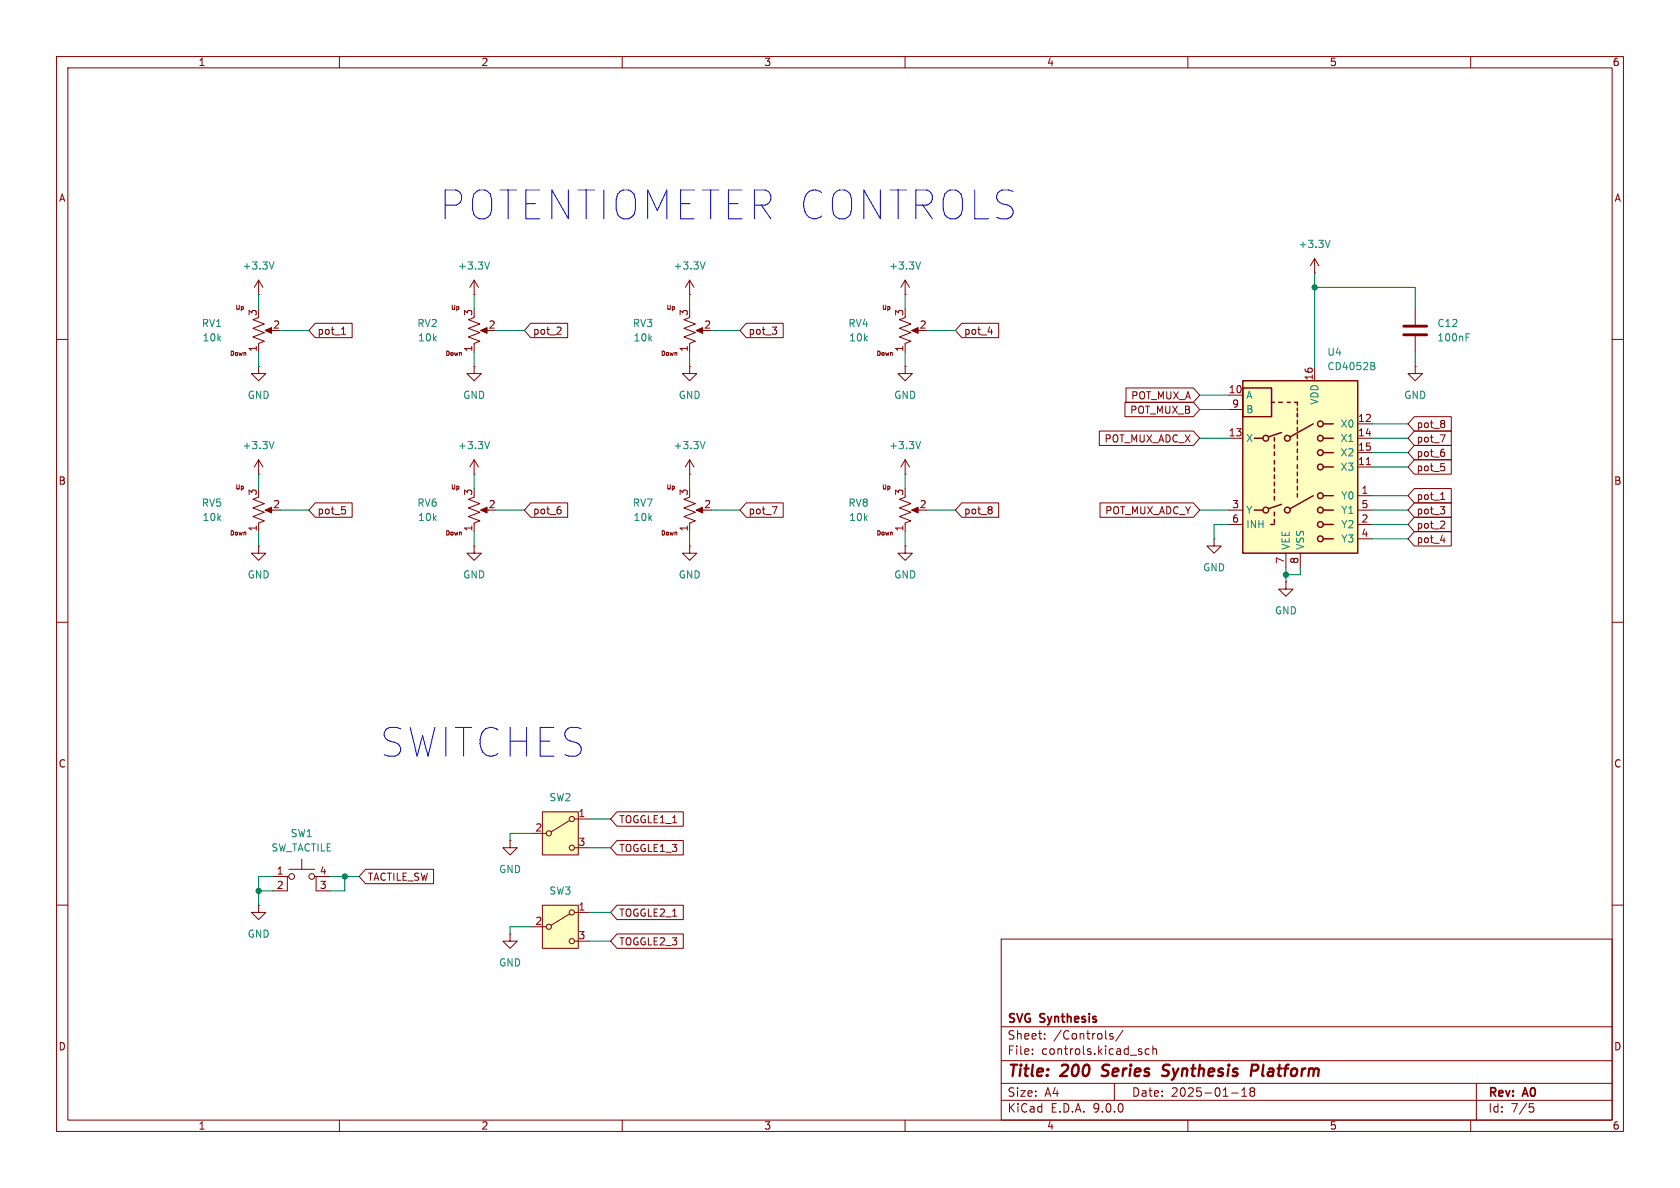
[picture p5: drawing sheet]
<svg xmlns="http://www.w3.org/2000/svg" width="297mm" height="210mm" viewBox="0 0 297 210" stroke-linecap="round" stroke-linejoin="round" font-family="sans-serif">
<path d="M0 0h297v210h-297z" fill="#fff" stroke="#fff" stroke-width=".18"/>
<g fill="none" stroke="#840000" stroke-width=".18">
<path d="M10 10h277v190h-277zM12 12h273v186h-273zM60 10v2M110 10v2M160 10v2M210 10v2M260 10v2M45.7 52.1h.1M45.7 49.5l-.7 1.3M45.7 49.5l.8 1.3M45.7 49.5v2.6M121.9 52.1h.1"/>
<path d="M121.9 56.1l-1 .4 2 .8-2 .7 2 .8-2 .8 2 .7-1 .4v1.5M121.9 49.5l-.7 1.3M121.9 49.5l.8 1.3M121.9 49.5v2.6M123.4 58.4h1.1M160 52.1h.1M160 56.1l-1 .4 2 .8-2 .7 2 .8-2 .8 2 .7-1 .4v1.5M160 49.5v2.6M160 49.5l-.7 1.3M160 49.5l.8 1.3M161.5 58.4h1.1M232.4 48.3h.1"/>
<path d="M232.4 45.7l-.8 1.3M232.4 45.7l.8 1.3M232.4 45.7v2.6M250.2 54.6v2.8M250.2 59.4v2.8M10 60h2M121.9 64.8v1.2h1.3l-1.3 1.3-1.3-1.3h1.3M121.9 64.8h.1M160 64.8v1.2h1.3l-1.3 1.3-1.3-1.3h1.3M160 64.8h.1M250.2 64.8v1.2h1.3l-1.3 1.3-1.3-1.3h1.3M250.2 64.8h.1"/>
<path d="M285 60h2M121.9 96.5v1.3h1.3l-1.3 1.3-1.3-1.3h1.3M121.9 96.5h.1M121.9 83.8h.1M121.9 87.9l-1 .4 2 .7-2 .8 2 .8-2 .7 2 .8-1 .4v1.5M121.9 81.3v2.5M121.9 81.3l-.7 1.3M121.9 81.3l.8 1.3M123.4 90.2h1.1M160 83.8h.1M160 96.5v1.3h1.3l-1.3 1.3-1.3-1.3h1.3M160 96.5h.1"/>
<path d="M160 87.9l-1 .4 2 .7-2 .8 2 .8-2 .7 2 .8-1 .4v1.5M160 81.3l-.7 1.3M160 81.3l.8 1.3M160 81.3v2.5M161.5 90.2h1.1M214.6 95.3v1.2h1.3l-1.3 1.3-1.2-1.3h1.2M214.6 95.3h.1M10 110h2M227.3 102.9v1.2h1.3l-1.3 1.3-1.2-1.3h1.2M227.3 102.9h.1M285 110h2M48.3 154.9h2.5"/>
<path d="M51.1 154.9h-.3v2.6h-2.5M51.1 153.7h4.5M53.3 151.9v1.8M55.6 154.9h.3v2.6h2.5M55.9 154.9h2.5M10 160h2M177 166h108v32h-108zM285 160h2M60 198v2M110 198v2M160 198v2M177 194.5h108"/>
<path d="M177 191.5h108M177 187.5h108M177 181.5h108M182.5 186.3v.1M182.5 185.5v.1M184.7 183.6v.1M184.7 182.8v.1M196.7 182.8l-.3-.1-.2 .2v.2l.5 .2v.3h-.5M197 191.5v3M198.5 182.1l-1.3 2M201.8 186v.3M203.2 185.5l-.5-.1-.2 .3v.4l.1 .2h.6"/>
<path d="M203.8 185.5l.2-.1 .4 .1 .1 .9M203.8 184.9v1.5M210 198v2M217.7 193.2h1.2M219.5 193.8h.9M219.5 192.7l.5-.4v1.5M221 192.4v.3l.2 .2M221.2 192.9l-.2 .3v.5l.2 .1 .5-.1 .1-.2-.1-.4-.2-.2M221.2 192.3l.5 .1 .1 .2-.3 .3M221.2 192.9h.3M260 198v2M261 191.5v6.5"/>
<path d="M270.4 195.1h.7M270.5 195.7h.4l.3 .3-.2 .5-.5 .1"/>
<circle cx="51.6" cy="154.9" r=".51"/>
<circle cx="55.1" cy="154.9" r=".51"/>
</g>
<path d="M194.7 190.1l.3 .1M195.1 188.4l-.2 .2 .1 .4M206.5 190a.85 .85 0 0 1-1.1 .1M206.5 188.2l-.7 .1a.46 .46 0 0 0-.2 .5 .46 .46 0 0 0 .3 .4l.6 .2M221.4 188.2l.9 .1a.58 .58 0 0 1-.3 1h-.8" fill="none" stroke="#840000" stroke-width=".4"/>
<path d="M48.4 46.3l-.4 1.3M124.6 46.3l-.4 1.3M162.7 46.3l-.4 1.3M235.1 42.5l-.4 1.3M259.2 59.6h.4M259.2 59h.6M124.6 78l-.4 1.3M162.7 78l-.4 1.3" fill="none" stroke="#008484" stroke-width=".18"/>
<g fill="#840000" stroke="#840000" stroke-width=".18">
<path d="M123.1 90.2l1.1-.5v1z"/>
<path d="M123.1 58.4l1.1-.5v1z"/>
<path d="M161.2 58.4l1.1-.5v1z"/>
<path d="M161.2 90.2l1.1-.5v1z"/>
</g>
<path d="M248.2 57.7h4M248.2 59.2h4" fill="none" stroke="#840000" stroke-width=".51"/>
<path d="M219.7 67.3h20.3v30.5h-20.3z" fill="#ffffc2"/>
<g fill="none" stroke="#840000" stroke-width=".25">
<path d="M219.7 67.3h20.3v30.5h-20.3zM219.7 68.6h5.1v5.1h-5.1zM221.7 77.5h1.6M224.8 71.1h.5M225.3 77.3v.7M225.3 78.6v.6M225.3 79.9v.6M226.1 71.1h.6M226.6 76.5l-2.3 .7M227.6 71.1h.5M228.9 71.1h.5v.5M229.4 72.1v.5"/>
<path d="M229.4 73v.7M229.4 74.3v.6M229.4 75.6v.6M229.4 76.8v.7M229.4 78.1v.6M229.4 79.4v.6M232.2 74.9l-4.1 2.3M233.9 77.5h1.8M233.9 74.9h1.8M221.7 90.2h1.6M224.7 92.7h.6M225.3 81.4v.6"/>
<path d="M225.3 82.7v.6M225.3 83.9v.7M225.3 85.2v.7M225.3 86.5v.6M225.3 87.8v.6M225.3 90.6v.6M225.3 91.8v.7M226.6 89.2l-2.3 .7M229.4 80.6v.7M229.4 82.2v.6M229.4 83.4v.7M229.4 84.7v.6"/>
<path d="M229.4 86v.6M229.4 87.2v.7M232.2 87.6l-4.1 2.3M233.9 90.2h1.8M233.9 92.7h1.8M233.9 80h1.8M233.9 82.6h1.8M233.9 87.6h1.8M233.9 95.3h1.8"/>
<circle cx="223.8" cy="77.5" r=".51"/>
<circle cx="227.6" cy="77.5" r=".51"/>
<circle cx="233.4" cy="74.9" r=".51"/>
<circle cx="233.4" cy="77.5" r=".51"/>
<circle cx="223.8" cy="90.2" r=".51"/>
<circle cx="227.6" cy="90.2" r=".51"/>
<circle cx="233.4" cy="90.2" r=".51"/>
<circle cx="233.4" cy="80" r=".51"/>
<circle cx="233.4" cy="82.6" r=".51"/>
<circle cx="233.4" cy="92.7" r=".51"/>
<circle cx="233.4" cy="95.3" r=".51"/>
<circle cx="233.4" cy="87.6" r=".51"/>
</g>
<g fill="none" stroke="#840000" stroke-width=".18">
<path d="M217.2 69.9h2.5M217.2 72.4h2.5M217.2 77.5h2.5M232.4 64.8v2.5M240 77.5h2.6M240 74.9h2.6M217.2 90.2h2.5M217.2 92.7h2.5M227.3 97.8v2.5M229.9 97.8v2.5M240 90.2h2.6M240 92.7h2.6"/>
<path d="M240 80h2.6M240 82.6h2.6M240 87.6h2.6M240 95.3h2.6M241.5 82.1h.8M45.7 160v1.3h1.3l-1.3 1.3-1.3-1.3h1.3M45.7 160h.1"/>
</g>
<path d="M242.8 64.1l.2 .2-.2 .4 .2 .1 .1 .3-.3 .2h-.5" fill="none" stroke="#008484" stroke-width=".18"/>
<path d="M95.9 143.5h6.3v7.6h-6.3z" fill="#ffffc2"/>
<g fill="none" stroke="#840000" stroke-width=".18">
<path d="M94 147.3h2.5M95.9 143.5h6.3v7.6h-6.3zM100.7 145l-3.3 2.1M101.6 144.8h2.5M101.6 149.9h2.5"/>
<circle cx="97" cy="147.3" r=".46"/>
<circle cx="101.1" cy="149.9" r=".46"/>
<circle cx="101.1" cy="144.8" r=".46"/>
</g>
<path d="M95.9 160h6.3v7.6h-6.3z" fill="#ffffc2"/>
<g fill="none" stroke="#840000" stroke-width=".18">
<path d="M45.7 56.1l-1 .4 2 .8-2 .7 2 .8-2 .8 2 .7-1 .4v1.5M47.2 58.4h1.1M55.7 57.1h6.6v2.6h-6.6l-1.1-1.3zM60.4 59.1h.7M60.6 58l.1-.2v1.3M83.8 56.1l-1 .4 2 .8-2 .7 2 .8-2 .8 2 .7-1 .4v1.5M83.8 52.1h.1M83.8 49.5v2.6M83.8 49.5l-.7 1.3M83.8 49.5l.8 1.3M85.3 58.4h1.1M93.8 57.1h6.6v2.6h-6.6l-1.1-1.3z"/>
<path d="M99.1 57.9l.1 .2-.1 .3-.7 .7h.8M131.9 57.1h6.6v2.6h-6.6l-1.1-1.3zM136.5 57.8h.8l-.4 .5M137.2 58.4l.1 .1-.1 .5M170 57.1h6.6v2.6h-6.6l-1.1-1.3zM174.7 58.7h.8M45.7 64.8v1.2h1.3l-1.3 1.3-1.3-1.3h1.3M45.7 64.8h.1M83.8 64.8v1.2h1.3l-1.3 1.3-1.3-1.3h1.3M83.8 64.8h.1M194.3 76.2h16.7l1.1 1.3-1.1 1.2h-16.7zM198.9 71.1h12.1l1.1 1.3-1.1 1.3h-12.1z"/>
<path d="M199.1 68.6h11.9l1.1 1.3-1.1 1.2h-11.9zM250 73.7h6.6v2.5h-6.6l-1.1-1.3zM250 76.2h6.6v2.5h-6.6l-1.1-1.2zM250 78.7h6.6v2.6h-6.6l-1.1-1.3zM254.6 76.9h.9l-.6 1.2M255.3 74.4l.1 .2-.1 .2M255.3 74.9l.1 .2-.1 .4M255.3 80l.1 .1-.1 .5M45.7 83.8h.1M45.7 96.5v1.3h1.3l-1.3 1.3-1.3-1.3h1.3M45.7 96.5h.1M45.7 87.9l-1 .4 2 .7-2 .8 2 .8-2 .7 2 .8-1 .4v1.5"/>
<path d="M45.7 81.3l-.7 1.3M45.7 81.3l.8 1.3M45.7 81.3v2.5M47.2 90.2h1.1M55.7 88.9h6.6v2.5h-6.6l-1.1-1.2zM60.4 89.6h.6M61 90.1l.1 .2-.1 .5M83.8 87.9l-1 .4 2 .7-2 .8 2 .8-2 .7 2 .8-1 .4v1.5M83.8 83.8h.1M83.8 96.5v1.3h1.3l-1.3 1.3-1.3-1.3h1.3M83.8 96.5h.1M83.8 81.3v2.5"/>
<path d="M83.8 81.3l-.7 1.3M83.8 81.3l.8 1.3M85.3 90.2h1.1M93.8 88.9h6.6v2.5h-6.6l-1.1-1.2zM99.1 90.1l.1 .2-.1 .5M131.9 88.9h6.6v2.5h-6.6l-1.1-1.2zM136.5 89.6h.9l-.6 1.2M170 88.9h6.6v2.5h-6.6l-1.1-1.2zM175.3 89.6l.1 .2-.1 .3M175.3 90.2l.1 .2-.1 .4M194.5 88.9h16.5l1.1 1.3-1.1 1.2h-16.5zM250 88.9h6.6v2.5h-6.6l-1.1-1.2z"/>
<path d="M250 91.4h6.6v2.6h-6.6l-1.1-1.3zM250 86.4h6.6v2.5h-6.6l-1.1-1.3zM250 94h6.6v2.5h-6.6l-1.1-1.2zM250 81.3h6.6v2.5h-6.6l-1.1-1.2zM254.6 89.6h.8l-.4 .5M254.7 88.3h.7M254.7 95.5h.8M254.7 82h.6M254.9 87.2l.1-.2v1.3M255.3 90.1l.1 .2-.1 .5M255.3 82.5l.1 .2-.1 .5M255.3 92.2l.1 .2-.1 .3-.7 .7h.8"/>
<path d="M64.6 153.7h12v2.5h-12l-1.1-1.3zM90.2 148.6v1.3h1.2l-1.2 1.2-1.3-1.2h1.3M90.2 148.6h.1M109.1 148.6h11.7v2.5h-11.7l-1.2-1.2zM109.1 143.5h11.7v2.6h-11.7l-1.2-1.3zM90.2 165.1v1.3h1.2l-1.2 1.2-1.3-1.2h1.3M90.2 165.1h.1M94 163.8h2.5M95.9 160h6.3v7.6h-6.3zM100.7 161.5l-3.3 2.1M101.6 161.3h2.5M101.6 166.4h2.5"/>
<path d="M109.1 165.1h11.7v2.5h-11.7l-1.2-1.2zM109.1 160h11.7v2.6h-11.7l-1.2-1.3z"/>
<circle cx="97" cy="163.8" r=".46"/>
<circle cx="101.1" cy="161.3" r=".46"/>
<circle cx="101.1" cy="166.4" r=".46"/>
</g>
<path d="M86.5 46.3l-.4 1.3M48.4 78l-.4 1.3M86.5 78l-.4 1.3" fill="none" stroke="#008484" stroke-width=".18"/>
<g fill="#840000" stroke="#840000" stroke-width=".18">
<path d="M85 90.2l1.1-.5v1z"/>
<path d="M46.9 90.2l1.1-.5v1z"/>
<path d="M85 58.4l1.1-.5v1z"/>
<path d="M46.9 58.4l1.1-.5v1z"/>
</g>
<g fill="none" stroke="#008400" stroke-width=".18">
<path d="M45.7 52.1v2.5M49.5 58.4h5.1M83.8 52.1v2.5M87.6 58.4h5.1M121.9 52.1v2.5M125.7 58.4h5.1M160 52.1v2.5M163.8 58.4h5.1M232.4 48.3v16.5M232.4 50.8h17.8v3.8M45.7 62.2v2.6M83.8 62.2v2.6"/>
<path d="M121.9 62.2v2.6M160 62.2v2.6M212.1 72.4h5.1M212.1 69.9h5.1M212.1 77.5h5.1M242.6 77.5h6.3M242.6 74.9h6.3M250.2 62.2v2.6M45.7 83.8v2.6M45.7 94v2.5M49.5 90.2h5.1M83.8 83.8v2.6"/>
<path d="M83.8 94v2.5M87.6 90.2h5.1M121.9 83.8v2.6M121.9 94v2.5M125.7 90.2h5.1M160 83.8v2.6M160 94v2.5M163.8 90.2h5.1M212.1 90.2h5.1M217.2 92.7h-2.6v2.6M242.6 95.3h6.3M242.6 90.2h6.3"/>
<path d="M242.6 80h6.3M242.6 82.6h6.3M242.6 92.7h6.3M242.6 87.6h6.3M227.3 100.3v2.6M229.9 100.3v1.3h-2.6M45.7 157.5h2.6M48.3 154.9h-2.6v5.1M58.4 154.9h5.1M61 154.9v2.6h-2.6M94 147.3h-3.8v1.3M104.1 144.8h3.8"/>
<path d="M104.1 149.9h3.8M94 163.8h-3.8v1.3M104.1 166.4h3.8M104.1 161.3h3.8"/>
</g>
<g fill="#008400" stroke="#008400" stroke-width=".18">
<circle cx="227.3" cy="101.6" r=".46"/>
<circle cx="232.4" cy="50.8" r=".46"/>
<circle cx="45.7" cy="157.5" r=".46"/>
<circle cx="61" cy="154.9" r=".46"/>
</g>
<g font-size="7.1" fill="#0000c2">
<text x="77.8" y="39.1">POTENTIOMETER CONTROLS</text>
<text x="67.2" y="134.1">SWITCHES</text>
</g>
<g font-size="2.8" fill="#840000">
<text x="178" y="190.9">Title:</text>
<text x="187.7" y="190.9">200</text>
<text x="195.7" y="190.9">Series</text>
<text x="207.2" y="190.9">Synthesis</text>
<text x="223.6" y="190.9">Platform</text>
</g>
<g font-size="2.1" fill="#840000">
<text x="178" y="184">Sheet:</text>
<text x="178" y="181.2">SVG</text>
<text x="184" y="181.2">Synthesis</text>
<text x="186.2" y="184">/Controls/</text>
<text x="178" y="186.7">File:</text>
<text x="184.1" y="186.7">controls.kicad_sch</text>
<text x="178" y="196.9">KiCad</text>
<text x="178" y="194.1">Size:</text>
<text x="184.7" y="194.1">A4</text>
<text x="185.7" y="196.9">E.D.A.</text>
<text x="193.3" y="196.9">9.0.0</text>
<text x="200" y="194.1">Date:</text>
<text x="207" y="194.1">2025-01-18</text>
<text x="263" y="194.3">Rev:</text>
<text x="263" y="196.9">Id:</text>
<text x="267.1" y="196.9">7/5</text>
<text x="269.4" y="194.3">A0</text>
</g>
<g font-size="1.8" fill="#840000">
<text x="35" y="11.9">1</text>
<text x="85" y="11.9">2</text>
<text x="135" y="11.9">3</text>
<text x="185" y="11.9">4</text>
<text x="235" y="11.9">5</text>
<text x="285" y="11.9">6</text>
<text x="10.3" y="35.9">A</text>
<text x="285.3" y="35.9">A</text>
<text x="45.5" y="56" transform="rotate(-90 45.5 56)">3</text>
<text x="48.2" y="58.2">2</text>
<text x="56" y="59.4">pot_1</text>
<text x="83.6" y="56" transform="rotate(-90 83.6 56)">3</text>
<text x="86.3" y="58.2">2</text>
<text x="94.1" y="59.4">pot_2</text>
<text x="121.7" y="56" transform="rotate(-90 121.7 56)">3</text>
<text x="124.4" y="58.2">2</text>
<text x="132.2" y="59.4">pot_3</text>
<text x="159.8" y="56" transform="rotate(-90 159.8 56)">3</text>
<text x="162.5" y="58.2">2</text>
<text x="170.3" y="59.4">pot_4</text>
<text x="45.5" y="62.3" transform="rotate(-90 45.5 62.3)">1</text>
<text x="83.6" y="62.3" transform="rotate(-90 83.6 62.3)">1</text>
<text x="121.7" y="62.3" transform="rotate(-90 121.7 62.3)">1</text>
<text x="159.8" y="62.3" transform="rotate(-90 159.8 62.3)">1</text>
<text x="199.9" y="70.8">POT_MUX_A</text>
<text x="217.1" y="69.6">10</text>
<text x="232.2" y="67.4" transform="rotate(-90 232.2 67.4)">16</text>
<text x="199.7" y="73.3">POT_MUX_B</text>
<text x="217.1" y="77.2">13</text>
<text x="217.7" y="72.1">9</text>
<text x="240" y="74.7">12</text>
<text x="240" y="77.2">14</text>
<text x="250.3" y="75.9">pot_8</text>
<text x="195.2" y="78.4">POT_MUX_ADC_X</text>
<text x="240" y="79.8">15</text>
<text x="240" y="82.3">11</text>
<text x="250.3" y="78.4">pot_7</text>
<text x="250.3" y="83.5">pot_5</text>
<text x="250.3" y="81">pot_6</text>
<text x="10.3" y="85.9">B</text>
<text x="45.5" y="87.7" transform="rotate(-90 45.5 87.7)">3</text>
<text x="48.2" y="89.9">2</text>
<text x="83.6" y="87.7" transform="rotate(-90 83.6 87.7)">3</text>
<text x="86.3" y="89.9">2</text>
<text x="121.7" y="87.7" transform="rotate(-90 121.7 87.7)">3</text>
<text x="124.4" y="89.9">2</text>
<text x="159.8" y="87.7" transform="rotate(-90 159.8 87.7)">3</text>
<text x="162.5" y="89.9">2</text>
<text x="217.7" y="89.9">3</text>
<text x="240.6" y="87.4">1</text>
<text x="240.6" y="89.9">5</text>
<text x="250.3" y="88.6">pot_1</text>
<text x="285.3" y="85.9">B</text>
<text x="45.5" y="94.1" transform="rotate(-90 45.5 94.1)">1</text>
<text x="56" y="91.1">pot_5</text>
<text x="83.6" y="94.1" transform="rotate(-90 83.6 94.1)">1</text>
<text x="94.1" y="91.1">pot_6</text>
<text x="121.7" y="94.1" transform="rotate(-90 121.7 94.1)">1</text>
<text x="132.2" y="91.1">pot_7</text>
<text x="159.8" y="94.1" transform="rotate(-90 159.8 94.1)">1</text>
<text x="170.3" y="91.1">pot_8</text>
<text x="195.3" y="91.1">POT_MUX_ADC_Y</text>
<text x="217.7" y="92.5">6</text>
<text x="240.6" y="92.5">2</text>
<text x="240.6" y="95">4</text>
<text x="250.3" y="91.1">pot_3</text>
<text x="250.3" y="93.7">pot_2</text>
<text x="227.1" y="99.8" transform="rotate(-90 227.1 99.8)">7</text>
<text x="229.6" y="99.8" transform="rotate(-90 229.6 99.8)">8</text>
<text x="250.3" y="96.2">pot_4</text>
<text x="10.3" y="135.9">C</text>
<text x="285.3" y="135.9">C</text>
<text x="94.5" y="147.1">2</text>
<text x="102.2" y="144.5">1</text>
<text x="102.2" y="149.6">3</text>
<text x="109.4" y="145.7">TOGGLE1_1</text>
<text x="48.8" y="154.7">1</text>
<text x="56.4" y="154.7">4</text>
<text x="64.9" y="155.9">TACTILE_SW</text>
<text x="109.4" y="150.8">TOGGLE1_3</text>
<text x="48.8" y="157.2">2</text>
<text x="56.4" y="157.2">3</text>
<text x="102.2" y="161">1</text>
<text x="94.5" y="163.6">2</text>
<text x="102.2" y="166.1">3</text>
<text x="109.4" y="167.3">TOGGLE2_3</text>
<text x="109.4" y="162.2">TOGGLE2_1</text>
<text x="10.3" y="185.9">D</text>
<text x="285.3" y="185.9">D</text>
<text x="35" y="199.9">1</text>
<text x="85" y="199.9">2</text>
<text x="135" y="199.9">3</text>
<text x="185" y="199.9">4</text>
<text x="235" y="199.9">5</text>
<text x="285" y="199.9">6</text>
</g>
<g font-size="1.8" fill="#008484">
<text x="42.8" y="47.9">+3.3V</text>
<text x="80.9" y="47.9">+3.3V</text>
<text x="119" y="47.9">+3.3V</text>
<text x="157.1" y="47.9">+3.3V</text>
<text x="229.5" y="44">+3.3V</text>
<text x="35.6" y="58">RV1</text>
<text x="73.7" y="58">RV2</text>
<text x="111.8" y="58">RV3</text>
<text x="149.9" y="58">RV4</text>
<text x="254" y="58">C12</text>
<text x="35.7" y="60.6">10k</text>
<text x="73.8" y="60.6">10k</text>
<text x="111.9" y="60.6">10k</text>
<text x="150" y="60.6">10k</text>
<text x="234.6" y="63.1">U4</text>
<text x="234.6" y="65.6">CD4052B</text>
<text x="254" y="60.6">100nF</text>
<text x="43.7" y="70.7">GND</text>
<text x="81.8" y="70.7">GND</text>
<text x="119.9" y="70.7">GND</text>
<text x="158" y="70.7">GND</text>
<text x="220.2" y="70.7">A</text>
<text x="233.3" y="71.6" transform="rotate(-90 233.3 71.6)">VDD</text>
<text x="248.2" y="70.7">GND</text>
<text x="220.2" y="73.3">B</text>
<text x="236.9" y="75.8">X0</text>
<text x="42.8" y="79.6">+3.3V</text>
<text x="80.9" y="79.6">+3.3V</text>
<text x="119" y="79.6">+3.3V</text>
<text x="157.1" y="79.6">+3.3V</text>
<text x="220.2" y="78.3">X</text>
<text x="236.9" y="78.3">X1</text>
<text x="236.9" y="80.9">X2</text>
<text x="236.9" y="83.4">X3</text>
<text x="35.6" y="89.8">RV5</text>
<text x="73.7" y="89.8">RV6</text>
<text x="111.8" y="89.8">RV7</text>
<text x="149.9" y="89.8">RV8</text>
<text x="237" y="88.5">Y0</text>
<text x="35.7" y="92.3">10k</text>
<text x="73.8" y="92.3">10k</text>
<text x="111.9" y="92.3">10k</text>
<text x="150" y="92.3">10k</text>
<text x="220.2" y="91">Y</text>
<text x="220.2" y="93.6">INH</text>
<text x="237" y="91">Y1</text>
<text x="237" y="93.6">Y2</text>
<text x="212.6" y="101.2">GND</text>
<text x="228.2" y="97.3" transform="rotate(-90 228.2 97.3)">VEE</text>
<text x="230.7" y="97.3" transform="rotate(-90 230.7 97.3)">VSS</text>
<text x="237" y="96.1">Y3</text>
<text x="43.7" y="102.5">GND</text>
<text x="81.8" y="102.5">GND</text>
<text x="119.9" y="102.5">GND</text>
<text x="158" y="102.5">GND</text>
<text x="225.3" y="108.8">GND</text>
<text x="97" y="141.8">SW2</text>
<text x="51.3" y="148.2">SW1</text>
<text x="47.9" y="150.7">SW_TACTILE</text>
<text x="88.1" y="154.5">GND</text>
<text x="97" y="158.3">SW3</text>
<text x="43.7" y="166">GND</text>
<text x="88.1" y="171">GND</text>
</g>
<g font-size="1.1" fill="#840000">
<text x="41.5" y="55">Up</text>
<text x="79.6" y="55">Up</text>
<text x="117.7" y="55">Up</text>
<text x="155.8" y="55">Up</text>
<text x="40.5" y="63.1">Down</text>
<text x="78.6" y="63.1">Down</text>
<text x="116.7" y="63.1">Down</text>
<text x="154.8" y="63.1">Down</text>
<text x="41.5" y="86.7">Up</text>
<text x="79.6" y="86.7">Up</text>
<text x="117.7" y="86.7">Up</text>
<text x="155.8" y="86.7">Up</text>
<text x="40.5" y="94.8">Down</text>
<text x="78.6" y="94.8">Down</text>
<text x="116.7" y="94.8">Down</text>
<text x="154.8" y="94.8">Down</text>
</g>
</svg>
